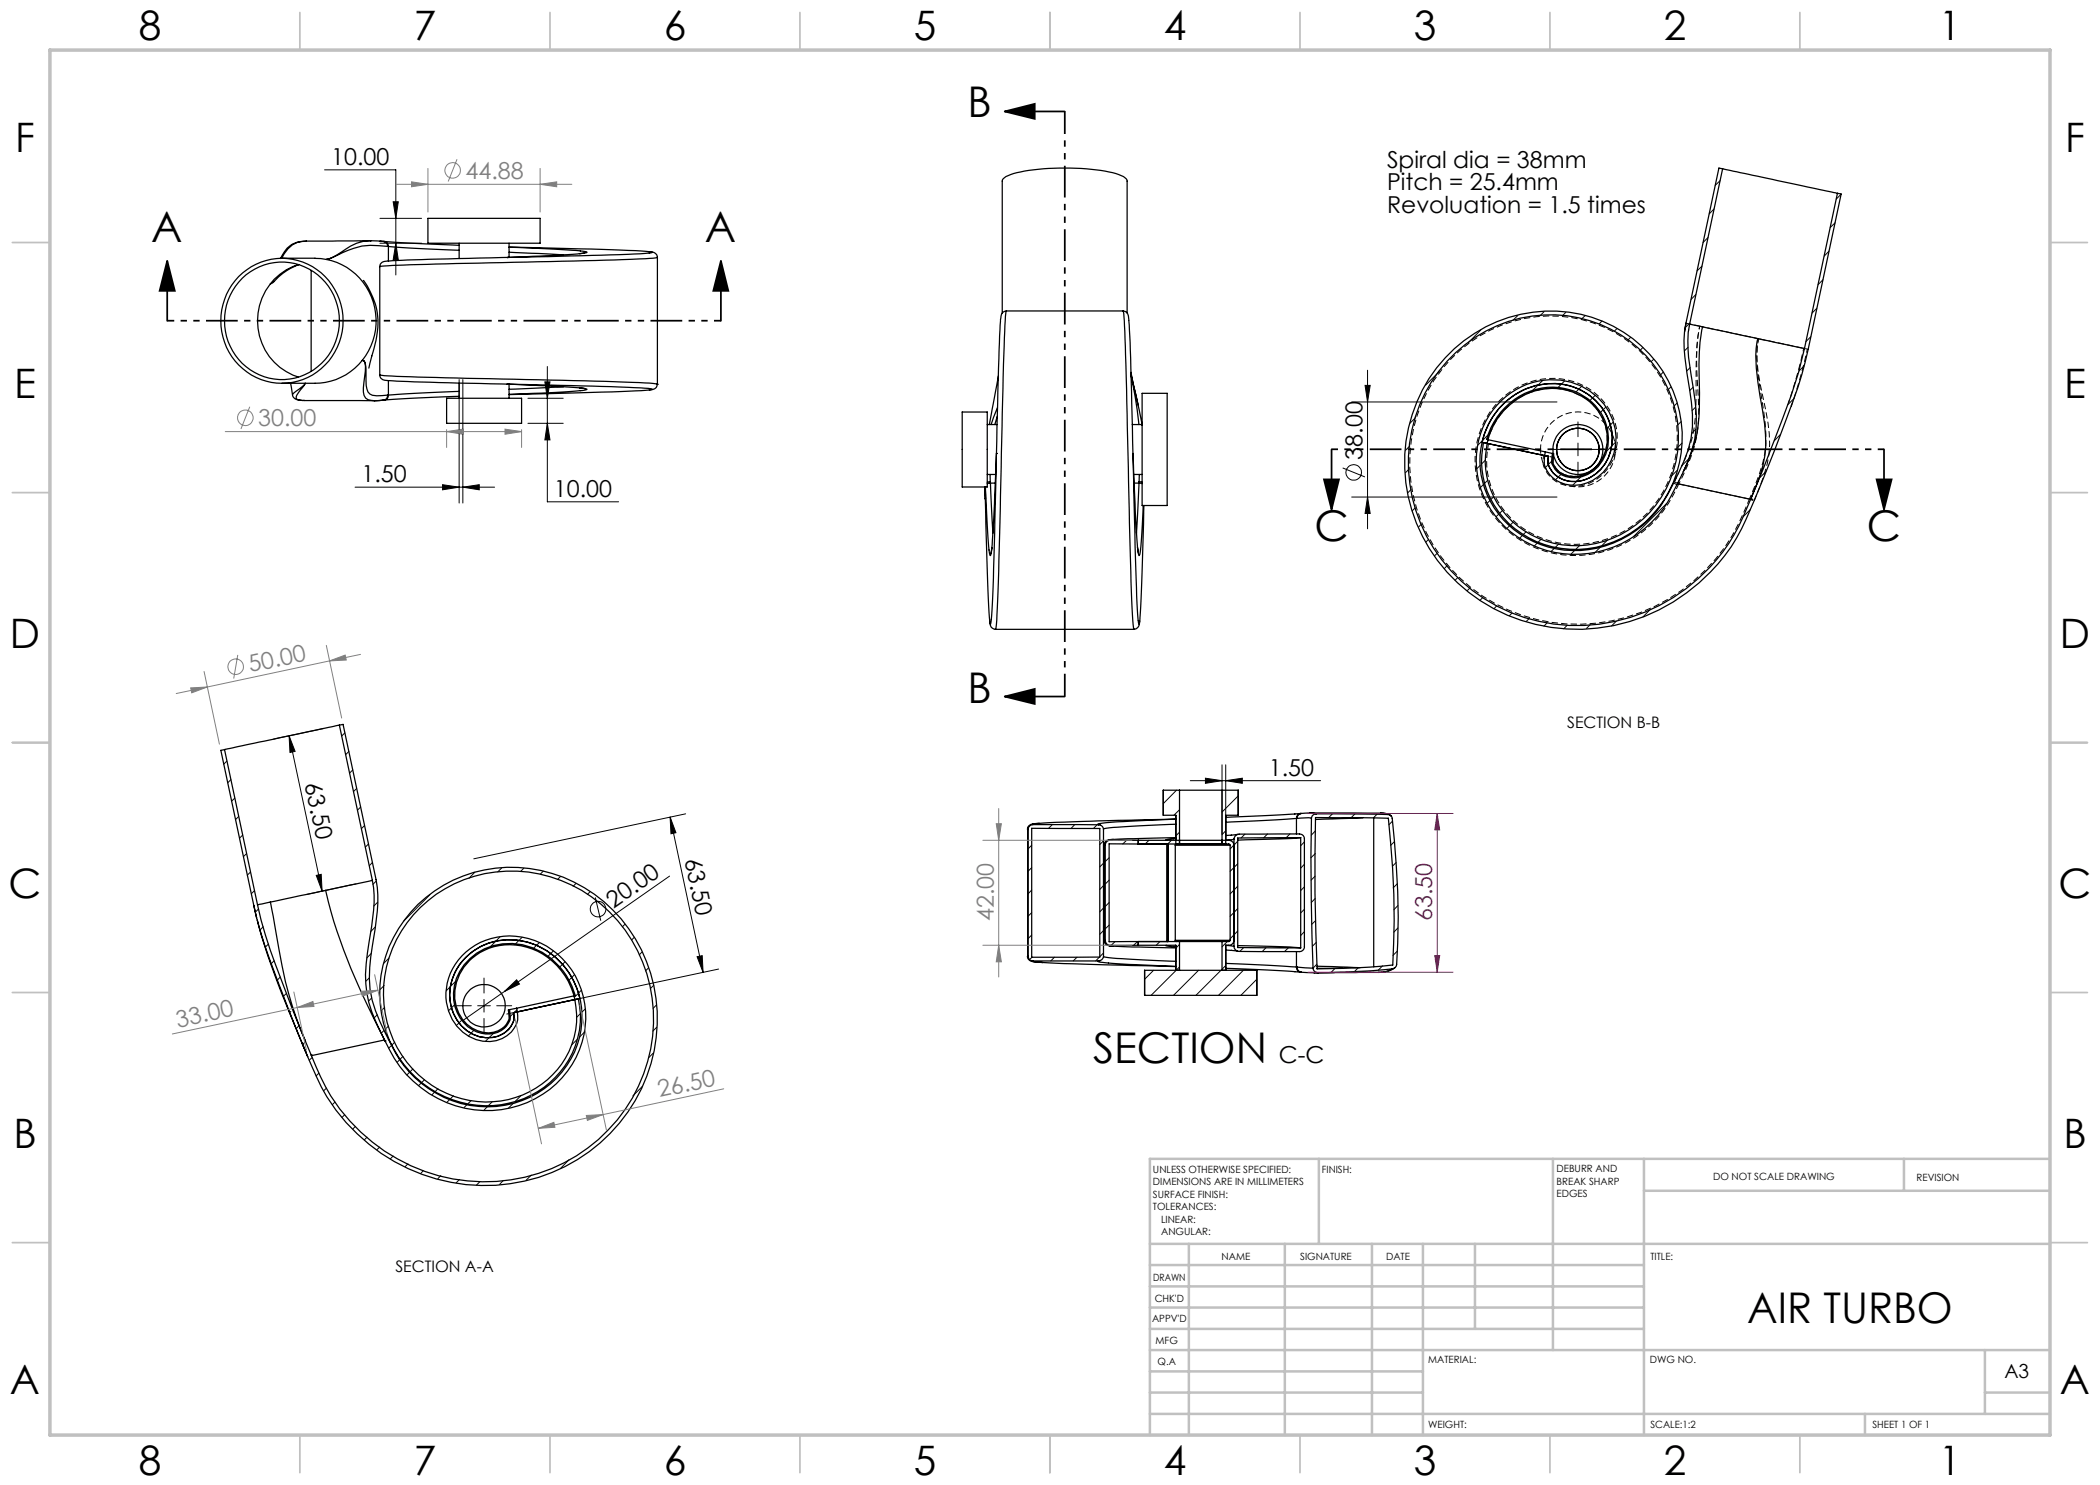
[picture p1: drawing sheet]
<svg xmlns="http://www.w3.org/2000/svg" width="420mm" height="297mm" viewBox="0 0 420 297" stroke-linecap="round" stroke-linejoin="round" font-family="sans-serif">
<g fill="none" stroke="#000" stroke-width=".25">
<path d="M344.5 33.8l23 4.9M344.5 33.8l-6.6 31M344.5 33.8l-.7-.2-6.6 31.1M367.5 38.7l.7 .1-6.6 31.1a87.3 87.3 0 0 1-4.8 15.1l-1.9 5a176.4 176.4 0 0 1-7.6 17.6 36.7 36.7 0 0 1-51.2 12.6 32.4 32.4 0 0 1-10.3-44.5 28.5 28.5 0 0 1 36.9-10.4 24.7 24.7 0 0 1 11.9 31.2 21.1 21.1 0 0 1-27.3 11.8 17.6 17.6 0 0 1-10.6-19.8l.7 .2M367.5 38.7l-6.6 31M47.7 55.3a12.2 12.2 0 0 1 14-2.4 12.2 12.2 0 0 1 6.9 12.4 12.2 12.2 0 0 1-13.3 11.3 12.2 12.2 0 0 1-11.1-13.5 12.6 12.6 0 0 1 3.5-7.8zM48.4 55.7a11.5 11.5 0 0 1 14-1.5 11.5 11.5 0 0 1 5.1 13.1 11.4 11.4 0 0 1-12.7 8.5 11.4 11.4 0 0 1-9.9-11.6 11.7 11.7 0 0 1 3.5-8.5zM54.1 56.8a11.8 11.8 0 0 0 5.5 18.6M54.8 56.3l-.7 .5M59.7 52.9a11.1 11.1 0 0 0-5.6 3.9M59.8 52.9l-1.7 .8a11.9 11.9 0 0 0-3.3 2.6M60.3 48.3a5.1 5.1 0 0 0-4.2 3.4"/>
<path d="M61.3 48.3a5 5 0 0 0-5 3.3h6.7l2.3 .3M62.2 54.1v20.2M65.3 51.9a12.6 12.6 0 0 1 7.2 20.2M72.7 56.1a14.2 14.2 0 0 1 2.2 13.1l-1.1 4.4M74.1 48.2h.1M74.2 48.2l-13.7 .1M74.2 48.2a9.1 9.1 0 0 0-5.9 2.2 8 8 0 0 1-3 1.5M74.3 48.2l2.5 .1h-.1M76 53.3v21.7M76 48.2a1.33 1.33 0 0 1 1.4 .6l.1 .5M77.5 49.3a14.3 14.3 0 0 0-7.9 .8l-3.7 1.6-.6 .2M77.5 49.3h.2"/>
<path d="M77.6 52.2a1.39 1.39 0 0 0-1.6 1.1M77.7 49.3v2.9l8.2-.3 37.8-1 6.7-.4-.2-.1a507.4 507.4 0 0 0-28.4-1M77.7 49.3l14.1 .8M85.6 43.7h22.4v4.9h-22.4zM91.8 49.1l-15-.8 .6 .3 .3 .7M91.8 48.6v3.1M101.4 51.5h.1M101.8 49.5a129.8 129.8 0 0 1 15.6 .9v.1a103.9 103.9 0 0 1-13.4 .9l-2.6 .1M101.8 50.4l10.9 .6M101.8 48.6v2.9M116.9 50.6l-1 .1M130 50.3a1.29 1.29 0 0 1 1.4 1.2 333.4 333.4 0 0 1-23.8 .8l-25.5 .6-6.1 .4"/>
<path d="M131.5 51.5v25.4M58.1 76.7l.4 2.2M58.5 79a1.67 1.67 0 0 0 2 1.1M58.5 78.9l2.6-2.2-1 1.3a2.17 2.17 0 0 0-.8 1.7 2.09 2.09 0 0 0 1.6 .4h14l1.9-.1M72.5 72.1l.3 .1a5 5 0 0 1 .4 2.7 7.1 7.1 0 0 0 .4 3.5l.4 .4a5.8 5.8 0 0 0 3.5 .2M72.5 72.1l.3 .1a5 5 0 0 1 .1 3.2 9.1 9.1 0 0 0-.1 3.7 1.92 1.92 0 0 0 2.2 1l1.6-.1M72.5 72.1a12.2 12.2 0 0 1-9.5 4.6h-6.6M76 75a1.4 1.4 0 0 0 1.7 1.1v2.9M76 75a408.3 408.3 0 0 0 26.7 .8l2.5 .1a449.4 449.4 0 0 1 26.2 .9v.1M77.5 79l-.2 .8-.5 .2M77.5 79h.2M77.7 79l-.2 .6-.4 .4h-.2"/>
<path d="M77.8 76.1l10 .4 17.3 .4a368.9 368.9 0 0 1 25.3 .9l-2.2 .3-5.9 .3-20.5 .5 12.6-.6 2.5-.3 .5-.1-.1-.1a207.6 207.6 0 0 0-15.9-1M89.3 79.7h15v5h-15zM91.8 79.3l-14.9 .7M91.8 78.3l-14.1 .7M91.8 76.6v3.1M101.4 76.8h.1M101.8 76.8v2.9M112.7 77.4l-10.9 .5M115.9 77.6l1 .1M131.4 76.9a1.3 1.3 0 0 1-1.5 1.1M131.4 76.9h.1M199.7 75.2l-1.8 9.7"/>
<path d="M200.1 64.1l.1-.5a1.18 1.18 0 0 1 1.1-1.4l-.1 .2a1525.4 1525.4 0 0 0-1.4 47.2l-.4 14.4-.3 1.8M200.1 64.2l-.4 9.3-.4 17.4a699.5 699.5 0 0 1-1.1 33.6l-.1 .3a70.3 70.3 0 0 1-.7-10.8l-.3-16.6M200.4 62.6v-26.4a2.08 2.08 0 0 1 1.7-1.3 45.6 45.6 0 0 1 18-.8 10.3 10.3 0 0 1 5.1 1.7l.2 .4v26.4M201.3 62.2h23.3M225.8 64a1.45 1.45 0 0 0-1.2-1.8 24.7 24.7 0 0 1 .4 5.5l.6 23.2a695.1 695.1 0 0 0 1.1 34.9h.1M225.8 64.1l.3 7.5 .5 19.2a709.5 709.5 0 0 0 1.1 33.7l.1 .3a305.3 305.3 0 0 0 1-23.7M226.2 74.5l1.4 6.5M226.2 74.8l2.2 9.9M226.2 75.1l.8 4.3 .8 5.5M228.4 78.7h5v22.4h-5zM337.2 64.7l-.3 1.6M337.2 64.7a24.7 24.7 0 0 0 .2 10 49.2 49.2 0 0 1 1.1 10.6 22.9 22.9 0 0 1-2.7 9.2 33.1 33.1 0 0 1-5.9 9.3 20.3 20.3 0 0 1-29.3 .1 16.7 16.7 0 0 1 0-23.1 13.6 13.6 0 0 1 16.8-2.1 10.2 10.2 0 0 1 2.8 15.1 6.5 6.5 0 0 1-9.6 .7 3.4 3.4 0 0 1-.9-3.2"/>
<path d="M337.9 64.8l2.6 .6M337.9 64.8a25.1 25.1 0 0 0 .3 9.9 39.9 39.9 0 0 1 .7 13.2 36.7 36.7 0 0 1-3.5 9M340.5 65.4l11 2.3M340.5 65.4a39.1 39.1 0 0 0-.7 9.9 54.5 54.5 0 0 1-.4 11.5 31 31 0 0 1-2.7 7.5M351.5 67.7l9.4 2M351.5 67.7l-.1 .7a22.2 22.2 0 0 0 .2 8l.4 2.8a38.9 38.9 0 0 1 1 11.8 33.1 33.1 0 0 1-2.8 8.8M360.9 69.7a116 116 0 0 1-6.1 18.5l-4.6 11.6M60.7 80.1h.2M76.7 80h.1M76.9 80h-.2M192.4 82.4h5v15h-5zM197 97.4l.1 2.4"/>
<path d="M197 97.4l.1 2.3M197.4 84.9h2M197.4 94.9h1.7M198 94.9v1.4M198 96.3l-.6 .1M198 96.3l.1 .3M198.1 96.6l-.7 .1M198.1 96.6l.5 10M198.1 96.6h.9M199.3 90.7h.1M199.3 90.7l-.2 3.8a179.8 179.8 0 0 1-.9 16.5l-.1 .1a14.4 14.4 0 0 1-.6-4.8l-.4-8.9M199.5 83.3l-.5 1.6"/>
<path d="M199.5 81.5l-1.3 3.4M226.4 84.9h2M226.6 90.8v-.1v.8a197.4 197.4 0 0 0 1.2 19.5l.1 .1a55.3 55.3 0 0 0 .7-10M226.8 94.9h1.6M226.8 96.6h1M227.8 96.6l-.5 10M227.8 96.6l.6 .1M227.8 96.3l.6 .1M227.8 96.3v.3M227.9 94.9l-.1 1.4M228.3 84.4l.1 .7M297.4 88.7a16.9 16.9 0 0 0 11.8 19.5 20.5 20.5 0 0 0 25.5-14 24.2 24.2 0 0 0-16.8-30.1 28.2 28.2 0 0 0-34.9 19.4 32.2 32.2 0 0 0 19.2 39 36.3 36.3 0 0 0 46.4-19.1l1.6-3.6"/>
<path d="M297.4 88.7l11.5 2.4M297.4 88.7l-1-.3a14.4 14.4 0 0 1 18.2-11 10.8 10.8 0 0 1 7.5 12.9 7.8 7.8 0 0 1-8.2 6 4.7 4.7 0 0 1-4.3-3.9l.1-1.1M297.6 87.9a13.4 13.4 0 0 1 15.9-9.8 10.1 10.1 0 0 1 7.7 11.9 6.5 6.5 0 0 1-8.4 4.9 4 4 0 0 1-2.2-2.3l.1-1.9h-.2M297.6 87.9h-.3a13.6 13.6 0 0 1 17.6-9.7 10.1 10.1 0 0 1 6.3 12.6 6.8 6.8 0 0 1-8 4.5 3.7 3.7 0 0 1-2.9-3.2l.2-1.4M297.6 87.9l-.2 .8M297.6 87.9l11.5 2.5M308.9 91.1a5 5 0 0 0 4.1 5.7 8.3 8.3 0 0 0 9.8-6.1 11.7 11.7 0 0 0-8.6-14.3 15.3 15.3 0 0 0-18.7 12.9 18.9 18.9 0 0 0 17.1 21.4 22.3 22.3 0 0 0 22.8-13.8M308.9 91.1l.8 .2M309.1 90.4l-.2 .7M309.1 90.4l1.4 .3M335.4 96.9h.1M335.6 96.6h.1"/>
<path d="M335.6 96.6l-.1 .1 14.6 3.2M350.2 99.8h.1M358.3 81v.2M198.4 109.5l-.2 1.2M227.5 109.5l.2 1.2M197.9 124.3a1.33 1.33 0 0 0 1.2 1.5M199.1 125.9h27.7M227.9 124.3a1.32 1.32 0 0 1-1.1 1.5M44.9 149.9l-.7 .2 6.6 31M44.9 149.9l6.6 31.1M67.9 145l.7-.1 6.6 31a25.7 25.7 0 0 1-.2 9.8 45.6 45.6 0 0 0-1 12.2 30.5 30.5 0 0 0 3.7 10 21.4 21.4 0 0 0 25.1 12.8 17.8 17.8 0 0 0 12.5-23.3 14.3 14.3 0 0 0-17.5-8.8 11 11 0 0 0-7.7 12.3 7.7 7.7 0 0 0 9.4 6.4 4.2 4.2 0 0 0 3.2-4.8M67.9 145l-23 4.9"/>
<path d="M67.9 145l6.6 31.1M235.9 158h8.5M235.9 158h-3.2v5.1h2.5v5.7M235.9 158v10.8M244.4 158h3.2v5.1h-2.5v5.7M244.4 158v10.8M65.1 178.1l.1 .2a96.6 96.6 0 0 0 8.2 22.6l3.5 7.1M65.1 178.1l-11 2.3M74.5 176.1l-9.4 2M74.5 176.1a23.5 23.5 0 0 1-.2 9.2 54.5 54.5 0 0 0-1.1 11.5 28.1 28.1 0 0 0 3.8 11.4M205.5 165.9v25.3M205.6 165.9v25.3"/>
<path d="M206.3 165.7h13.7v25.7h-13.7zM206.6 164.9l-.1-.1a374.2 374.2 0 0 1 25.5-.9l3.2-.1-12.6 .6-2.9 .3-.1 .1 .1 .2M206.6 164.9a1.01 1.01 0 0 0-1 1M206.6 164.9l13.1 .1M207.8 164.7h-.8a1.3 1.3 0 0 0-1.5 1.2h.1M219.7 165a.96 .96 0 0 1 1 .9v25.3a1.01 1.01 0 0 1-1 1M220 165h.1M220.9 169v19.1M220.9 169h.2M221.1 169v19.1M222.1 168a1.01 1.01 0 0 0-1 1M222.1 168l5.5 .1"/>
<path d="M222.6 167.9l-.8 .1a1.02 1.02 0 0 0-.9 1M227.6 168.8h-5.8v19.5h5.8M227.6 168.1h18.1a1.04 1.04 0 0 1 1.1 .9v19.1a1.19 1.19 0 0 1-1.7 1v5M227.6 168.1v.7M227.6 168.8h8.3M233.4 168.8v19.5M233.5 168.8v19.5zM233.6 168.8v19.5M235.1 169h10.9M235.1 169v19.1M235.2 167.5h-.4a133.5 133.5 0 0 0-12.9 .5h.2M235.2 167.7l-2 .3 .1 .1"/>
<path d="M235.2 164.8l-12.6 .7-1.9 .3M235.3 168.8l-.2 .2M235.9 168.8h8.5M244.4 168.8h1.4l.2 .2M246 169v19.1M246.3 167l-1.2 .1M246.8 167.8a1.06 1.06 0 0 1 1-1h12.1a.96 .96 0 0 1 1 1v21.5a.96 .96 0 0 1-1 1h-12.1a1.04 1.04 0 0 1-1-1M246.8 167.8v21.5M246.8 167.8l-1.6 .3M247.6 166.9l-1.4 .1M259.3 163.7l-14.2 .8M259.3 163.7h.1"/>
<path d="M259.3 163.7v3.1M260.1 162.7l-15 .8M260.1 162.7l-.6 .3-.2 .7M260.1 162.7h.1l-.4 .1-.2 .3-.2 .6M260.1 167.5v22.1M260.1 167.5l-12.6 .5M260.1 167.5l-12.6 .1v21.9l12.6 .1M262 162.6h.1M262 162.6h14.1M262 162.6l-1.9 .1M262 162.6l1.2 .2M262.3 163.6l-2.9 .1"/>
<path d="M262.3 163.6a535.2 535.2 0 0 0 .3 30M263.1 163.5l14.6 .2a169.4 169.4 0 0 1 .9 29.3l-7.3 .6-7.9 .2a434.8 434.8 0 0 1-.3-30.3zM263.2 162.8l14.4 .1M263.2 162.8a.96 .96 0 0 0-.9 .8M272.6 163.5l-9.5 .4M274.7 163.6v29.8M276.1 162.6l1.2 .1 .9 .5M276.1 162.6l1 .1 .5 .2M277.6 162.9h.1a.86 .86 0 0 1 .7 .8 157.9 157.9 0 0 1 .9 29.5l-.3 .3-.5 .3M278.2 163.2l.1 .1M50.8 181.1l.5 2.5M50.8 181.1a93.8 93.8 0 0 0 4.9 15.5l5.8 14.7"/>
<path d="M51.5 184a177.6 177.6 0 0 0 8.1 22.7l1.6 3.8M51.5 181a85.6 85.6 0 0 0 3.6 11.9l3.5 9.1 3.6 9M54.1 180.4l-2.6 .6M54.1 180.4l.5 2.9a109.6 109.6 0 0 0 5.5 22.6l1 2.3M114.8 199.2l.3-.1a13.7 13.7 0 0 0-16.5-10 10.3 10.3 0 0 0-7.6 12.2 6.9 6.9 0 0 0 8.5 5.2 3.7 3.7 0 0 0 2.4-4.6M114.8 199.2l.2 .7M114.8 199.2l-11.5 2.4M114.8 199.2a13.4 13.4 0 0 0-16-9.9 10.4 10.4 0 0 0-7.9 10.4 6.9 6.9 0 0 0 7.8 6.7 3.6 3.6 0 0 0 3.1-3l-.1-1.4 .2-.1M115 199.9a17.1 17.1 0 0 1-13.3 20 20.5 20.5 0 0 1-23.7-13.6 24 24 0 0 1 12.8-29.5 28 28 0 0 1 37.7 15.6 32 32 0 0 1-15.6 40.1 36.1 36.1 0 0 1-49.7-19.1l-1-2.4M115 199.9l.7-.1a17.7 17.7 0 0 1-13.9 20.8 21.2 21.2 0 0 1-24.5-14.2 24.8 24.8 0 0 1 13.3-30.4 28.7 28.7 0 0 1 37.7 14 32.6 32.6 0 0 1-12.8 41.9 36.6 36.6 0 0 1-48.3-9.9 43.6 43.6 0 0 1-5.7-10.7M115 199.9l-11.5 2.5M115 199.9l1-.2a14.6 14.6 0 0 0-16.5-11.5 11.2 11.2 0 0 0-9.5 12.1 7.7 7.7 0 0 0 9.7 6.9 4.4 4.4 0 0 0 3.1-3.9l-.1-.8"/>
<path d="M205.6 191.2a.92 .92 0 0 0 .8 1.1l2.2 .2M205.6 191.2a1.01 1.01 0 0 0 1 1M206.6 192.2v.1a480.2 480.2 0 0 0 28.6 1l-12.6-.6-2.6-.3-.4-.1 .1-.1M206.6 192.2h13.1M220 192.1h.1M220.7 191.3l2.7 .4 11.8 .6M220.9 188.1a1.39 1.39 0 0 0 1.7 1.1M221.1 188.1a1.01 1.01 0 0 0 1 1M221.1 188.1h-.2M222.1 189.1h-.2a132.4 132.4 0 0 0 13.3 .5M227.6 189.1h-5.5M227.6 189.1h7.6v5"/>
<path d="M227.6 188.3v.8M227.6 188.3h8.3M228.9 194.1h22.5v5h-22.5zM233.3 189.1l-.1 .1 2 .2M235.1 188.1l.2 .2M235.1 188.1h10.9M235.9 188.3h8.5M235.9 188.3v5.8M244.4 188.3v5.8M245.1 193.7l13.9 .6M245.1 190l1.2 .1M245.1 192.7l14.2 .7"/>
<path d="M245.2 189.1l1.6 .2M246 188.1l-.1 .2h-1.5M246.3 190.1l1.3 .1M247.5 189.1l9.7 .3 2.9 .2M259 194.3l1.1 .1M259.3 193.4l.2 .7 .6 .3M259.3 193.4h.1M259.3 190.3v3.1M259.4 193.4l3.2 .2M259.4 193.4l.3 .7 .5 .3M260.1 194.4l1.3 .1M261.5 194.5l1.3 .1"/>
<path d="M262.6 193.6a.99 .99 0 0 0 1 1M262.8 194.6h.8M263.4 193.2l8.6 .3M263.4 193.7h5.1M275.7 194.5l-12.9 .1M278.5 193.8a140 140 0 0 1-14.9 .8M278.5 193.8a4.4 4.4 0 0 1-2.8 .7M278.9 193.6a5.1 5.1 0 0 1-3.2 .9M60.4 208.5l1.1 2.8M62.2 211h.1M76.9 208l.1 .2M76.9 208l-14.6 3.1"/>
<path d="M77 208.2h.1M103.3 201.6l.2 .8M103.3 201.6l-1.4 .3M103.5 202.4a4.7 4.7 0 0 1-3.1 5.3 7.9 7.9 0 0 1-9.9-3.8 11.3 11.3 0 0 1 5.6-15.4 14.8 14.8 0 0 1 19.6 8 18.3 18.3 0 0 1-10.3 24 21.9 21.9 0 0 1-28.4-12.3M103.5 202.4l-.8 .1"/>
<circle cx="315.6" cy="89.9" r="4.3"/>
<circle cx="315.6" cy="89.9" r="5"/>
<circle cx="96.8" cy="201.1" r="4.2"/>
</g>
<g fill="none" stroke="#000" stroke-width=".2">
<path d="M64.9 34h14.3v21M344 36.1l-1 1M368.2 38.8l-1 1M76 48.6h8.3M76 43.7h8.3M78.6 40.4h1.1l-.5 3.3zM79.2 48.6l.5 3.4h-1.1zM339.2 58.9l-1 1M340.4 53.2l-1 1M341.6 47.5l-1 1M342.8 41.8l-1 1M364.6 55.9l-1 1"/>
<path d="M365.8 50.2l-1 1M367 44.6l-1 .9M91.8 75.9v24.7M92.6 75.9v24.7M105.6 79.7h7M109 76.4h1l-.5 3.3zM109.5 73.3v27.1h14.2M273 77.1h1l-.5 3.3zM273.5 74v31.8M287.9 74.3l-2.8 2.7M296.2 66l-2.5 2.5M303.6 63.1l-1.1 1"/>
<path d="M308.5 76.1l-2 2M308.8 62.3l-.8 .8M312.9 76.2l-1.3 1.3M313.2 62.5l-.7 .6M316.3 77.3l-1.1 1.1M317 63.1l-.6 .6M318.5 79.5l-.5 .6M319.1 79.1l-.6 .5M320.4 64.2l-.6 .6M323.4 65.7l-.6 .6M326.1 67.5l-.5 .5M328.6 69.5l-.6 .6"/>
<path d="M330.7 71.9l-.5 .5M332.6 74.5l-.5 .5M334.2 77.4l-.6 .6M337.6 69.5l-.7 .7M338 64.6l-.9 .9M338 73.5l-.7 .7M338.6 77.4l-.6 .7M358.8 79.7l-1.3 1.3M360.8 73.2l-1 1M362.2 67.3l-1 1M363.4 61.7l-1 .9M71 97.4h27.9"/>
<path d="M88.5 96.9l3.3 .5-3.3 .6zM92.6 97.4l3.2-.5v1.1zM105.6 84.7h7M109.5 84.7l.5 3.3h-1zM268.5 93.6l4.5 1.8M270.3 99.4h41.1M270.3 80.4h41.1M273.5 99.4l.5 3.3h-1zM281.8 93.8l-.7 .7M282 89.2l-.9 .9M282.2 97.9l-.6 .6M283.1 83.5l-1.1 1.2"/>
<path d="M296.1 93.1l-.8 .7M296.5 88.1l-.9 .9M296.7 96.9l-.6 .6M297.1 92l-.7 .7M297.6 96l-.7 .7M297.6 87l-1.1 1.1M298.8 99.3l-.6 .6M310.1 89.9h3M310.3 92.2l-1.2 1.3M312.2 94.9l-1.1 1M314.3 89.9h2.6M315.6 84.4v2.9"/>
<path d="M315.6 88.6v2.6M315.6 92.4v3M316.2 95.4l-1.6 1.6M318.1 89.9h3M320.6 81.9l-.5 .6M321.2 81.4l-.6 .5M322.4 89.2l-1.1 1M322.7 84.4l-1.2 1.2M323.1 88.4l-.8 .9M335.4 94.1l-1.1 1.1M335.4 80.6l-.6 .6M336.2 84.3l-.7 .7"/>
<path d="M336.4 88.6l-.9 .9M337.7 91.8l-1.4 1.4M339.1 81.5l-.7 .6M339.2 85.8l-.9 .9M353.2 94.3l-1.4 1.4M356.1 86.9l-1.2 1.3M283 101.6l-.6 .6M284.3 104.8l-.6 .6M285.7 107.9l-.5 .5M287.5 110.6l-.6 .6M289.4 113.1l-.5 .6M291.6 115.5l-.6 .6"/>
<path d="M294 117.6l-.5 .5M296.5 119.5l-.5 .6M298 100.1l-.5 .5M299.8 102.8l-.6 .5M300.5 102.1l-.5 .5M301.9 105.1l-.5 .6M302.6 104.4l-.5 .5M304.5 107.1l-.5 .5M305.2 106.4l-.5 .5M307.4 108.6l-.5 .6M308.2 107.8l-.6 .6M310.9 109.7l-.7 .6"/>
<path d="M311.7 108.8l-.6 .7M314.9 110.1l-.7 .7M316 109l-.8 .8M320.1 109.4l-1 1M321.5 108l-1.1 1.1M333.3 100.7l-6.6 6.6M350.1 101.9l-1.4 1.4M299.3 121.2l-.5 .5M302.4 122.6l-.5 .6M305.9 123.7l-.6 .6M309.4 124.6l-.6 .6M313.4 125.1l-.7 .7"/>
<path d="M318.1 124.9l-.8 .8M323.3 124.2l-1 1M330 122l-1.4 1.4M45.4 152.2l-.7 .7M46.2 155.9l-.7 .7M47 159.6l-.7 .6M57.8 147.2l1.2 3.1-1 .2zM57.8 147.2l6.6 31M64.6 145.7l-9.9 2.1M69 146.6l-.7 .6M69.8 150.3l-.7 .6M70.6 154l-.7 .6"/>
<path d="M71.3 157.7l-.6 .6M235.3 158l-2.6 2.7M238.1 156.1h26M241.1 155.6l3.3 .5-3.3 .6zM244.4 153v13.8M245.1 156.1l3.4-.5v1.1zM245.1 153v13.8M247.6 159.2l-3.2 3.2M47.7 163.3l-.6 .6M48.5 167l-.6 .6M49.3 170.7l-.6 .6M50.1 174.4l-.6 .6"/>
<path d="M50.9 178.1l-.6 .6M63.3 175.1l.9-.2 .2 3.3zM71.2 176.8l-9.9 2.1M72.1 161.4l-.6 .6M72.9 165.1l-.6 .6M73.7 168.8l-.6 .6M74.5 172.5l-.6 .6M75.2 176.2l-.6 .7M86 178.9l-5.2 5.3M95 174.4l-1.2 1.3M100.3 173.6l-.7 .8M104.8 173.6l-.7 .7"/>
<path d="M108.7 174.2l-.6 .6M112.1 175.3l-.6 .6M115.2 176.7l-.6 .6M118 178.4l-.5 .5M119.1 179.5l1.1 4.6M133.9 175.2l-41.2 28.8M134 163.4l1.2 3.1-1 .3zM134 163.4l6.6 31.1M137.1 162.8l-42.3 9M206.3 169l-.7 .8M206.3 173.5l-.7 .8M206.3 178l-.7 .8"/>
<path d="M210.5 164.9l-.8 .8M214.9 164.9l-.7 .8M219.4 165l-.7 .7M220.7 168.2l-.7 .7M220.7 172.6l-.7 .8M220.7 177.1l-.7 .8M221.8 171.6l-.7 .7M221.8 176l-.7 .8M225.3 168.1l-.8 .7M229.8 168.1l-.8 .7M234.3 168.1l-.8 .7M235.9 162l-1.1 1.1"/>
<path d="M235.9 166.4l-.7 .8M245.1 166.2l-.7 .7M247.5 172.8l-1.5 1.5M247.5 168.2l-1.5 1.6M247.5 177.2l-1.5 1.6M249 166.8l-.8 .8M253.5 166.8l-.8 .8M258 166.8l-.8 .7M260.9 177.4l-.8 .7M260.9 168.4l-.8 .8M260.9 172.9l-.8 .7M263 175.2l-.8 .8"/>
<path d="M263 179.7l-.7 .8M263.1 166.2l-.8 .8M263.1 170.7l-.9 .9M266.5 162.8l-.8 .7M271 162.8l-.8 .7M275.4 162.8l-.7 .8M278.5 164.2l-.7 .8M278.9 168.3l-.8 .8M279.2 172.5l-.7 .7M279.5 176.7l-.9 .9M51.7 181.8l-.6 .6M52.6 185.3l-.6 .7"/>
<path d="M53.7 188.8l-.6 .6M54.8 192.2l-.5 .5M56.1 195.4l-.6 .6M57.3 198.7l-.6 .5M73.9 195.6l-.7 .6M74.3 190.7l-.9 .9M74.3 199.6l-.5 .6M75.1 185.4l-.9 .9M75.5 180.4l-.7 .8M76.8 197.1l-.7 .8M77.8 191.6l-1 1M90.1 197.3l-.8 .9"/>
<path d="M91.1 196.3l-1 1M96.8 195.6v3M96.8 199.9v2.5M99.2 188.2l-1.2 1.2M100 187.4l-.9 .9M100.9 198.3l2.4-2.3 .6 .8zM103.8 188.1l-.7 .7M104.4 187.5l-.6 .6M107.3 189.1l-.6 .5M107.9 188.5l-.6 .6M110.2 190.7l-.6 .5M110.7 190.2l-.6 .5"/>
<path d="M113 192.4l-1 1M114.9 195l-1.1 1M116.2 198.1l-1.3 1.4M125 184.9l-.5 .5M126.9 187.5l-.6 .5M128.4 190.4l-.6 .6M129.7 193.6l-.6 .6M130.7 197.1l-.6 .6M139.4 191.3l1-.2 .2 3.4zM143.7 193.8l-42.3 9M206.3 182.5l-.7 .8M206.3 187l-.7 .7"/>
<path d="M206.4 191.4l-.5 .5M210.9 191.4l-.8 .8M215.4 191.4l-.8 .8M219.9 191.4l-.8 .8M220.7 181.6l-.7 .8M220.7 186.1l-.7 .8M220.7 190.6l-.7 .7M221.8 180.5l-.7 .8M221.8 185l-.7 .8M223 188.3l-.8 .8M227.5 188.3l-.8 .8M230.7 194.1l-1.8 1.8"/>
<path d="M232 188.3l-.8 .8M235.9 193.4l-5.7 5.7M235.9 188.9l-.7 .7M239.7 194.1l-5 5M244.2 194.1l-5 5M245.1 193.1l-.7 .7M245.5 188.3l-1.1 1.1M247.5 181.7l-1.5 1.6M247.5 186.2l-1.5 1.5M248.7 194.1l-5 5M248.7 189.5l-.7 .8M251.4 195.9l-3.2 3.2"/>
<path d="M253.2 189.5l-.8 .8M257.7 189.6l-.8 .7M260.9 181.9l-.8 .7M260.9 186.3l-.8 .8M263.1 184.1l-.8 .8M263.2 188.5l-.7 .8M263.4 192.8l-.8 .8M267 193.7l-.8 .8M271.7 193.5l-.8 .8M276.5 193.2l-.9 .9M279.5 190.2l-.9 .9M279.6 181.1l-.8 .9"/>
<path d="M279.6 185.6l-.8 .8M58.2 202.3l-.2 .2M59.8 205.1l-.5 .6M61.1 208.3l-.6 .6M62.4 211.5l-.6 .6M63.8 214.6l-.6 .6M65.3 217.6l-.6 .6M75.5 202.9l-.6 .6M76.8 206.1l-.6 .6M76.9 201.5l-.7 .7M77.7 205.2l-.6 .6M78.3 209.1l-.5 .5"/>
<path d="M79 208.4l-.6 .6M80 211.9l-.6 .5M80.6 211.3l-.6 .5M82 214.4l-.6 .6M82.6 213.8l-.5 .5M84.3 216.6l-.6 .5M84.9 215.9l-.5 .6M86.9 218.4l-.5 .6M87.6 217.7l-.5 .6M90 219.9l-.6 .5M90.7 219.1l-.6 .6M90.9 201l-1.2 1.2"/>
<path d="M91.3 201.2h3M92.4 204l-1.1 1.1M94.2 206.7l-.5 .5M94.8 206.1l-.6 .6M95.5 201.2h2.6M96.8 203.7v3M97.9 207.5l-.8 .8M98.6 206.7l-.8 .9M99.3 201.2h3M103.4 202l-1.3 1.3M104.2 219.1l-1.1 1.1M115.4 207.9l-1.1 1.1"/>
<path d="M116.1 202.7l-.8 .8M116.8 206.5l-.9 .9M117.1 201.8l-.8 .7M128.4 217.3l-1.8 1.9M130.6 210.6l-.9 1M131.3 201l-.7 .7M131.3 205.5l-.7 .7M67 220.4l-.5 .5M68.9 223l-.5 .5M71.1 225.3l-.5 .5M73.4 227.4l-.5 .6M76 229.4l-.6 .5"/>
<path d="M78.6 231.2l-.5 .6M81.6 232.8l-.6 .5M84.7 234.1l-.6 .6M88.2 235.1l-.6 .7M91.9 235.9l-.7 .7M93.4 220.9l-.6 .6M94.3 220.1l-.7 .6M96 236.3l-.7 .7M97.5 221.3l-.7 .7M98.5 220.3l-.8 .8M100.7 236.1l-.8 .8M102.6 220.7l-.9 .9"/>
<path d="M106.3 235l-1.1 1M113.8 231.9l-1.7 1.8"/>
<circle cx="270.7" cy="94.5" r="1.55"/>
<circle cx="119.6" cy="181.8" r="1.56"/>
</g>
<path d="M351.7 67.7l-11.8-2.5M361.6 69.9l-.6-.2M308.1 89.9a7.5 7.5 0 0 1 8.7-7.4 7.5 7.5 0 0 1 5.9 9.7 7.5 7.5 0 0 1-10.5 4.4M349.9 99.8a37.9 37.9 0 0 1-11.1 16.3 34.8 34.8 0 0 1-48.7-2.5 30.7 30.7 0 0 1 1.9-43.6 26.6 26.6 0 0 1 37.6 1.9 22.7 22.7 0 0 1-1.6 32.1 18.9 18.9 0 0 1-26.9-1.6 16 16 0 0 1-3.4-13.7M350.9 100a30.9 30.9 0 0 0 3-11.2 40.5 40.5 0 0 0-1.3-9.3 29.3 29.3 0 0 1-.9-11.8" fill="none" stroke="#000" stroke-width=".2" stroke-dasharray="1.3 .6" stroke-dashoffset=".3" stroke-linecap="butt"/>
<path d="M339.9 65.2a67.1 67.1 0 0 0-.7 13.7 29.2 29.2 0 0 1-2.9 14.4M357.7 80.7l2-6.5 1-4.5" fill="none" stroke="#000" stroke-width=".2" stroke-dasharray="1.3 .6" stroke-dashoffset=".6" stroke-linecap="butt"/>
<path d="M309.3 93.9h-.1a7.5 7.5 0 0 1-1.1-4M335.3 95.6l-.4 .7" fill="none" stroke="#000" stroke-width=".2" stroke-dasharray="1.3 .6" stroke-dashoffset=".4" stroke-linecap="butt"/>
<path d="M339.9 65.2l-2.7-.5" fill="none" stroke="#000" stroke-width=".2" stroke-dasharray="1.3 .6" stroke-dashoffset=".2" stroke-linecap="butt"/>
<path d="M308.9 91.1h.1" fill="none" stroke="#000" stroke-width=".2" stroke-dasharray="1.3 .6"/>
<path d="M334.9 96.3v-.1M335.6 97.1l.2-.3M350 99.7l-.1 .1" fill="none" stroke="#000" stroke-width=".2" stroke-dasharray="1.3 .6" stroke-linecap="butt"/>
<path d="M351.7 67.7a32.5 32.5 0 0 0 .6 11.9 36.7 36.7 0 0 1 .7 11 38.8 38.8 0 0 1-3 9.1M308.7 91a5.1 5.1 0 0 0 3.6 5.8 8.3 8.3 0 0 0 10.2-4.6 11.7 11.7 0 0 0-6.7-15.5 15.2 15.2 0 0 0-20 10.2 18.8 18.8 0 0 0 13.2 23.3 22.3 22.3 0 0 0 26.6-13.1M310.7 91.5l-1-.2M334.7 96.6l.9 .5M334.9 96.3l.9 .5M349.9 99.8l.9 .4M350 99.7l.9 .3M358.3 81l2.1-6.6 1.1-4.6" fill="none" stroke="#000" stroke-width=".2" stroke-dasharray="1.3 .6" stroke-dashoffset=".5" stroke-linecap="butt"/>
<path d="M335.8 96.8a29.3 29.3 0 0 0 3.8-17.8 49.7 49.7 0 0 1 .3-13.8" fill="none" stroke="#000" stroke-width=".2" stroke-dasharray="1.3 .6" stroke-dashoffset=".7" stroke-linecap="butt"/>
<path d="M297.4 88.6a13.5 13.5 0 0 1 16.2-10.5 10.3 10.3 0 0 1 7.9 10.3 6.9 6.9 0 0 1-7.8 6.8 4 4 0 0 1-3.1-2.6l.1-1.1M335.8 96.8l14.1 3" fill="none" stroke="#000" stroke-width=".2" stroke-dasharray="1.3 .6" stroke-dashoffset=".1" stroke-linecap="butt"/>
<path d="M335.7 94.6l-.8 1.7" fill="none" stroke="#000" stroke-width=".2" stroke-dasharray="1.3 .6" stroke-dashoffset=".9" stroke-linecap="butt"/>
<path d="M337.9 64.8l-.2 1.6" fill="none" stroke="#000" stroke-width=".2" stroke-dasharray="1.3 .6" stroke-dashoffset=".8" stroke-linecap="butt"/>
<path d="M336.4 94.8l-.8 1.8" fill="none" stroke="#000" stroke-width=".2" stroke-dasharray="1.3 .6" stroke-dashoffset="1" stroke-linecap="butt"/>
<path d="M360.7 69.6l-9-1.9" fill="none" stroke="#000" stroke-width=".2" stroke-dasharray="1.3 .6" stroke-dashoffset="-.1" stroke-linecap="butt"/>
<g fill="none" stroke="#808080" stroke-width=".2">
<path d="M79.2 36.9h35.2M82.3 36.4l3.3 .5-3.3 .5zM85.6 33.7v8.7M91.4 31.9l-1.8 4.4M108 36.9l3.3-.5v1zM108 33.7v8.7M45 86.3h59.3M50 81.3l-1.8 4.5M89.3 86.3l3.3-.5v1.1zM89.3 85.9v3.6M101 85.8l3.3 .5-3.3 .6zM104.3 85.9v3.6"/>
<path d="M38.1 137.6l3.4-.2-3.2 1.2zM40.8 134.3l3.1 14.5M41.5 137.4l-6.3 1.3M47.6 131l-.9 4.7M65.3 129.1l3 14.5M65.9 132.2l3.1-1.2 .3 1zM65.9 132.2l-24.4 5.2M72.1 130.9l-6.2 1.3M196.6 168.1h29.8M199.2 164.7h1.1l-.6 3.4zM199.7 161.7v33.7M58.8 198.4l2.5 11.6"/>
<path d="M72.2 198.3l3.4-.3-3.1 1.2zM74.9 194.9l2.5 11.7M75.6 198l-41.1 8.8M196.6 189.1h29.8M199.7 189.1l.6 3.3h-1.1zM59.4 201.5l3.2-1.2 .2 1zM103 203.8l5.3 25M116 201l5.3 25M144.7 217.8l-37 7.9M107.7 225.7l3.1-1.2 .2 1zM117.3 223.1l3.3-.2-3.1 1.2z"/>
<circle cx="90.5" cy="34.1" r="1.56"/>
<circle cx="49.1" cy="83.6" r="1.55"/>
<circle cx="47.1" cy="133.3" r="1.55"/>
</g>
<path d="M200.9 22.3l6-1.5v3zM200.9 22.3h12M33.4 52.2l1.6 6h-3.1zM33.4 52.2v12M144.2 52.2l1.5 6h-3zM144.2 52.2v12M264.8 95.9h3l-1.5 6zM266.3 89.9v12M375.3 95.9h3l-1.5 6zM376.8 89.9v12M200.9 139.3l6-1.5v3zM200.9 139.3h12" fill="none" stroke="#000" stroke-width=".35"/>
<path d="M261.5 162.7h29.1M287.4 162.7l.5 3.3h-1zM287.4 162.7v31.7M261.6 194.4h29M286.9 191.1h1l-.5 3.3z" fill="none" stroke="#a0006e" stroke-width=".2"/>
<path d="M144.2 64.1h-110.7" fill="none" stroke="#000" stroke-width=".35" stroke-dasharray="6.3 1.3 1.3 1.3 1.3 1.3" stroke-dashoffset="5" stroke-linecap="butt"/>
<path d="M213 22.3v117" fill="none" stroke="#000" stroke-width=".35" stroke-dasharray="6.3 1.3 1.3 1.3 1.3 1.3" stroke-dashoffset="1.8" stroke-linecap="butt"/>
<path d="M376.8 89.9h-110.5" fill="none" stroke="#000" stroke-width=".35" stroke-dasharray="6.3 1.3 1.3 1.3 1.3 1.3" stroke-dashoffset="5.1" stroke-linecap="butt"/>
<g fill="none" stroke="#c0c0c0" stroke-width=".35">
<path d="M60 2.5v7.5M110 2.5v7.5M160 2.5v7.5M210 2.5v7.5M260 2.5v7.5M310 2.5v7.5M360 2.5v7.5M2.5 48.5h7.5M410 48.5h7.5M2.5 98.5h7.5M410 98.5h7.5M2.5 148.5h7.5"/>
<path d="M410 148.5h7.5M2.5 198.5h7.5M410 198.5h7.5M2.5 248.5h7.5M410 248.5h7.5M60 287v7.5M110 287v7.5M160 287v7.5M210 287v7.5M260 287v7.5M310 287v7.5M360 287v7.5"/>
</g>
<g fill="none" stroke="#c0c0c0" stroke-width=".5">
<path d="M263.8 231.8v17M310.6 231.8v38.2M328.8 231.8v55.2M328.8 238.2h81.2M380.8 231.8v6.4M410 231.8h-180v55.2M230 248.8h180M230 257.3h98.8M230 253h98.8M237.8 248.8v38.2M257 248.8v38.2M274.4 248.8v38.2"/>
<path d="M284.6 248.8v38.2M295 248.8v17M230 265.8h98.8M230 261.5h98.8M230 278.5h54.6M230 274.3h54.6M230 270h180M397 278.5h13M397 270v12.8M230 282.8h180M373 282.8v4.2"/>
</g>
<path d="M10 10h400v277h-400z" fill="none" stroke="#c0c0c0" stroke-width=".7"/>
<g fill="#000">
<path d="M100.9 198.3l2.4-2.3 .6 .8z"/>
<path d="M200.9 22.3l6-1.5v3zM200.9 139.3l6-1.5v3z"/>
<path d="M144.2 52.2l1.5 6h-3zM33.4 52.2l1.6 6h-3.1z"/>
<path d="M88.5 96.9l3.3 .5-3.3 .6zM92.6 97.4l3.2-.5v1.1zM79.2 48.6l.5 3.4h-1.1zM78.6 40.4h1.1l-.5 3.3zM109 76.4h1l-.5 3.3zM109.5 84.7l.5 3.3h-1z"/>
<path d="M273.5 99.4l.5 3.3h-1zM273 77.1h1l-.5 3.3z"/>
<path d="M375.3 95.9h3l-1.5 6zM264.8 95.9h3l-1.5 6z"/>
<path d="M245.1 156.1l3.4-.5v1.1zM241.1 155.6l3.3 .5-3.3 .6z"/>
<path d="M63.3 175.1l.9-.2 .2 3.3zM57.8 147.2l1.2 3.1-1 .2z"/>
<path d="M134 163.4l1.2 3.1-1 .3zM139.4 191.3l1-.2 .2 3.4z"/>
</g>
<path d="M287.4 162.7l.5 3.3h-1zM286.9 191.1h1l-.5 3.3z" fill="#a0006e"/>
<g fill="#808080">
<path d="M89.3 86.3l3.3-.5v1.1zM101 85.8l3.3 .5-3.3 .6zM82.3 36.4l3.3 .5-3.3 .5zM108 36.9l3.3-.5v1z"/>
<path d="M38.1 137.6l3.4-.2-3.2 1.2zM65.9 132.2l3.1-1.2 .3 1z"/>
<path d="M59.4 201.5l3.2-1.2 .2 1zM72.2 198.3l3.4-.3-3.1 1.2z"/>
<path d="M117.3 223.1l3.3-.2-3.1 1.2zM107.7 225.7l3.1-1.2 .2 1z"/>
<path d="M199.2 164.7h1.1l-.6 3.4zM199.7 189.1l.6 3.3h-1.1z"/>
</g>
<g font-size="8.5">
<text x="193.5" y="23.5">B</text>
<text x="30.2" y="48.3">A</text>
<text x="141" y="48.3">A</text>
<text x="262.9" y="108.1">C</text>
<text x="373.4" y="108.1">C</text>
<text x="193.5" y="140.5">B</text>
<text x="218.6" y="212.7">SECTION</text>
<text x="349.4" y="264.5">AIR TURBO</text>
</g>
<g font-size="8.1">
<text x="27.7" y="8">8</text>
<text x="82.7" y="8">7</text>
<text x="132.7" y="8">6</text>
<text x="182.7" y="8">5</text>
<text x="232.7" y="8">4</text>
<text x="282.7" y="8">3</text>
<text x="332.7" y="8">2</text>
<text x="387.7" y="8">1</text>
<text x="3" y="30.4">F</text>
<text x="413" y="30.4">F</text>
<text x="2.8" y="79.6">E</text>
<text x="412.8" y="79.6">E</text>
<text x="2" y="129.6">D</text>
<text x="412" y="129.6">D</text>
<text x="1.7" y="179.6">C</text>
<text x="411.7" y="179.6">C</text>
<text x="2.7" y="229.6">B</text>
<text x="412.7" y="229.6">B</text>
<text x="2" y="278.9">A</text>
<text x="412" y="278.9">A</text>
<text x="27.7" y="295">8</text>
<text x="82.7" y="295">7</text>
<text x="132.7" y="295">6</text>
<text x="182.7" y="295">5</text>
<text x="232.7" y="295">4</text>
<text x="282.7" y="295">3</text>
<text x="332.7" y="295">2</text>
<text x="387.7" y="295">1</text>
</g>
<g font-size="4.7">
<text x="66.2" y="33">10.00</text>
<text x="277.4" y="33.5">Spiral dia = 38mm</text>
<text x="277.4" y="38.1">Pitch = 25.4mm</text>
<text x="277.4" y="42.6">Revoluation = 1.5 times</text>
<text x="272.5" y="91.9" transform="rotate(-90 272.5 91.9)">38.00</text>
<text x="72.3" y="96.4">1.50</text>
<text x="110.8" y="99.3">10.00</text>
<text x="253.8" y="155.1">1.50</text>
<text x="60.9" y="156.8" transform="rotate(78 60.9 156.8)">63.50</text>
<text x="136.9" y="171.9" transform="rotate(78 136.9 171.9)">63.50</text>
<text x="122.7" y="181.7" transform="rotate(-35 122.7 181.7)">20.00</text>
<text x="255.8" y="212.7">C-C</text>
</g>
<g font-size="4.7" fill="#808080">
<text x="93.1" y="35.8">44.88</text>
<text x="51.7" y="85.3">30.00</text>
<text x="50" y="134.5" transform="rotate(-12 50 134.5)">50.00</text>
<text x="198.8" y="184.2" transform="rotate(-90 198.8 184.2)">42.00</text>
<text x="35.5" y="205.5" transform="rotate(-12 35.5 205.5)">33.00</text>
<text x="131.9" y="219.4" transform="rotate(-12 131.9 219.4)">26.50</text>
</g>
<text font-size="4.7" fill="#a0006e" x="286.4" y="184.2" transform="rotate(-90 286.4 184.2)">63.50</text>
<text font-size="3.9" x="400.9" y="275.5">A3</text>
<g font-size="3.2">
<text x="313.4" y="145.6">SECTION B-B</text>
<text x="79.1" y="254.3">SECTION A-A</text>
</g>
<g font-size="2">
<text x="230.6" y="234.6">UNLESS OTHERWISE SPECIFIED:</text>
<text x="230.6" y="237.1">DIMENSIONS ARE IN MILLIMETERS</text>
<text x="230.6" y="239.6">SURFACE FINISH:</text>
<text x="264.4" y="234.6">FINISH:</text>
<text x="311.3" y="234.5">DEBURR AND</text>
<text x="311.3" y="237">BREAK SHARP</text>
<text x="311.3" y="239.5">EDGES</text>
<text x="342.6" y="236">DO NOT SCALE DRAWING</text>
<text x="383.3" y="236.2">REVISION</text>
<text x="230.6" y="242.1">TOLERANCES:</text>
<text x="232.2" y="244.6">LINEAR:</text>
<text x="232.2" y="247.1">ANGULAR:</text>
<text x="244.3" y="252">NAME</text>
<text x="260" y="251.9">SIGNATURE</text>
<text x="277.2" y="251.9">DATE</text>
<text x="330.1" y="251.9">TITLE:</text>
<text x="230.6" y="256.1">DRAWN</text>
<text x="230.9" y="260.3">CHK'D</text>
<text x="230.4" y="264.4">APPV'D</text>
<text x="231.1" y="268.8">MFG</text>
<text x="231.5" y="273">Q.A</text>
<text x="285.6" y="272.5">MATERIAL:</text>
<text x="330" y="272.5">DWG NO.</text>
<text x="285.6" y="285.5">WEIGHT:</text>
<text x="330.1" y="285.6">SCALE:1:2</text>
<text x="374.5" y="285.6">SHEET 1 OF 1</text>
</g>
</svg>
